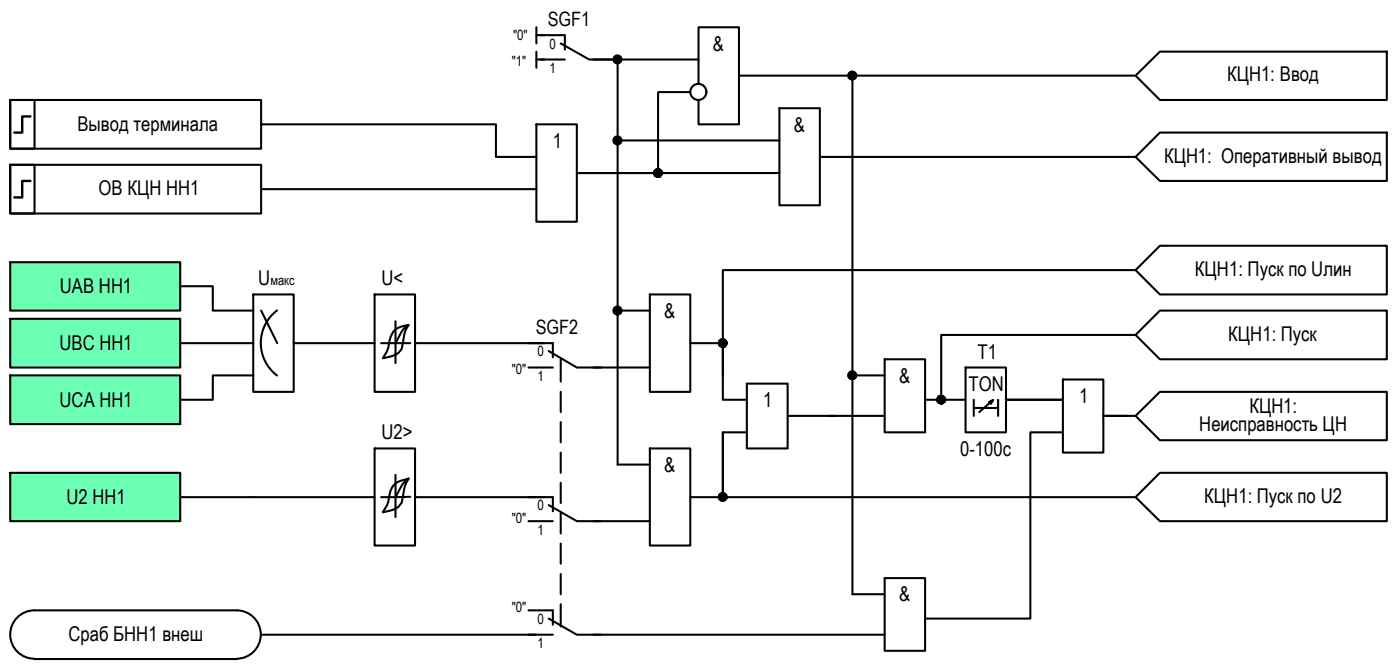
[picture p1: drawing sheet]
<svg xmlns="http://www.w3.org/2000/svg" width="173mm" height="83mm" viewBox="0 0 173 83" stroke-linecap="round" stroke-linejoin="round" font-family="sans-serif">
<path d="M66.8 4.3h3v1.8M66.8 7.3h3M69.2 5.4l3.6 1.9h3M65.3 42.4h3v1.7M65.3 45.4h3M67.8 43.3l3.4 2.1h3M65.3 61.4h3v1.7M65.3 75.3h3v1.8M65.3 78.3h3M65.3 64.3h3M67.8 76.3l3.4 2h3M67.8 62.3l3.4 2h3" fill="none" stroke="#000" stroke-width=".25"/>
<!-- layer: 0 -->
<g fill="none" stroke="#000" stroke-width=".25">
<path d="M1.3 12.3h3v6.1h-3zM1.3 12.3h30.9v6.1h-30.9zM32.2 15.3h29v4.1h5M66.2 15.3h5v12.1h-5zM66.2 3.4v2M66.2 6.4v2M66.2 4.3h1.1M66.2 7.3h1.1M73.3 7.3h13M76.3 17.3h20M76.3 7.3v50h4M85.3 11.4h-4v10h-10.1h25.1"/>
<path d="M86.3 10.4v-7h5v11.9h-5v-3M91.3 9.3h48.9M96.3 13.4h5v11.9h-5zM101.3 19.4h38.9M105.3 9.3v64h4M1.3 20.3h3v6.1h-3zM1.3 20.3h30.9v6.1h-30.9zM1.3 32.4h21v5.9h-21zM1.3 39.3h21v6.1h-21zM22.3 35.3h4v3h5M31.3 36.3h5v12.1h-5zM32.2 23.3h34"/>
<path d="M32.2 38.3l2 4.1M34.2 38.3a5 5 0 0 0 0 8M46.3 36.3h5v12.1h-5zM48.8 39.6v5.2M76.3 38.3h4M80.3 36.3h5v12.1h-5zM140.2 33.3h-50.9v16h2.9M1.3 46.3h21v6h-21zM1.3 58.4h21v5.9h-21zM22.3 42.4h9M31.3 46.3h-5v3h-4M36.3 42.4h10"/>
<path d="M46.3 55.4h5v11.9h-5zM48.8 58.6v5.2M48.8 42.4h1.9M50.5 40.1a4.2 4.2 0 0 0-.8 2.3 1.81 1.81 0 0 1-1.6 1.6l-.8 .2a4 4 0 0 0 .8-2.2 2.05 2.05 0 0 1 1.9-1.8l.5-.1a3 3 0 0 0-1.3 1.6l-.4 .7h-1.7M50.5 59.1a5.4 5.4 0 0 0-.9 2.7l-.1 .4a1.68 1.68 0 0 1-1.4 .9l-.8 .1a4 4 0 0 0 .8-2.2 2.05 2.05 0 0 1 1.9-1.8l.5-.1a3.4 3.4 0 0 0-1.3 1.6l-.4 .7h-1.7M51.3 42.4h16M69.2 44.3v2.8M69.2 48.4v2.5M69.2 52.1v2.5M69.2 55.9v2.5M69.2 59.6v2.5M73.3 45.4h7"/>
<path d="M80.3 55.4h5v11.9h-5zM85.3 42.4h4v3.9M89.3 53.4v8h-4M92.2 47.4h5.1v8h-5.1zM92.2 53.4h-2.9v8h50.9M97.3 51.3h12M105.3 46.3h4M109.3 44.3h4.9v9.1h-4.9zM114.2 49.3h5M119.2 45.4h5v8h-5zM120.3 49.3v2M120.3 50.4h3"/>
<path d="M122.1 49.6l.5-.2-1.7 1.5M122.6 49.4l-.2 .4M123.3 49.3v2M124.2 49.3h7.1M131.3 53.4h-4.1v22.9h-13M131.3 46.8h5v9.1h-5zM136.3 51.3h3.9M140.2 41.3h-24v8M22.3 61.4h24M29.2 75.3a2.98 2.98 0 0 1 3 3 2.98 2.98 0 0 1-3 3M29.2 75.3h-25a2.98 2.98 0 0 0-2.9 3 2.98 2.98 0 0 0 2.9 3M32.2 78.3h34"/>
<path d="M50.7 61.3l-1.9 .1M51.3 61.4h16M69.2 63.4v2.5M69.2 67.1v2.5M69.2 70.8v2.5M69.2 74.6v2.7M73.3 78.3h36M73.3 64.3h7M109.3 71.4h4.9v8.9h-4.9zM4.3 81.3h24.9"/>
<circle cx="76.3" cy="17.3" r=".49"/>
<circle cx="76.3" cy="7.3" r=".49"/>
<circle cx="86.2" cy="11.3" r=".99"/>
<circle cx="105.3" cy="9.3" r=".49"/>
<circle cx="76.3" cy="38.3" r=".49"/>
<circle cx="81.2" cy="21.3" r=".49"/>
<circle cx="89.3" cy="42.3" r=".49"/>
<circle cx="105.3" cy="46.3" r=".49"/>
<circle cx="116.2" cy="49.3" r=".49"/>
<circle cx="89.3" cy="61.3" r=".49"/>
</g>
<g fill="#000" stroke="#000" stroke-width=".12">
<path d="M76.1 7.9h.3zM76.1 17.8h.3zM76.2 6.9h.1zM76.2 16.9h.1zM105.1 9.8h.3zM105.2 8.9h.1zM76.1 38.8h.3zM76.2 37.9h.1zM80.9 21.7h.7zM81.1 21.8h.3zM81.2 20.9h.1zM89.1 42.8h.3z"/>
<path d="M89.2 41.8h.1zM105.1 46.8h.3zM105.2 45.9h.1zM116.2 49.8h.2zM116.2 48.8h.1zM89 61.8h.5zM89.1 60.9h.4zM89.1 61.8h.3zM89.2 60.9h.1z"/>
<path d="M76.1 7.9h.2zM76.2 7.9h.1z"/>
<path d="M76.1 17.8h.2zM76.2 17.8h.1z"/>
<path d="M76.2 6.9h.2zM76.1 6.9h.3z"/>
<path d="M76.2 16.9h.2zM76.1 16.9h.3z"/>
<path d="M76.1 6.9h.3zM76.1 6.9h.3z"/>
<path d="M76.1 16.9h.3zM76.1 16.9h.3z"/>
<path d="M76.1 6.9h.3zM76.1 6.9h.3z"/>
<path d="M76.1 7.8h.3zM76.1 7.8l.3 .1z"/>
<path d="M76.1 16.9h.3zM76.1 16.9h.3z"/>
<path d="M76.1 17.8h.3zM76.1 17.8h.3z"/>
<path d="M76.1 6.9h.4zM76.1 6.9h.4z"/>
<path d="M76.1 7.8h.3zM76.1 7.8h.3z"/>
<path d="M76.1 16.9h.4zM76 16.9h.5z"/>
<path d="M76.1 17.8h.3zM76.1 17.8h.3z"/>
<path d="M76 6.9l.5 .1zM76 6.9l.5 .1z"/>
<path d="M76 7.8h.5zM76 7.8h.4z"/>
<path d="M76 16.9l.5 .1zM76 16.9l.5 .1z"/>
<path d="M76 17.8h.5zM76 17.8h.4z"/>
<path d="M76 7h.6zM75.9 7h.7z"/>
<path d="M76 7.8h.5zM76 7.8h.5z"/>
<path d="M76 17h.6zM75.9 17h.7z"/>
<path d="M76 17.8h.5zM76 17.8h.5z"/>
<path d="M75.9 7h.7zM75.9 7h.7z"/>
<path d="M75.9 7.7h.7zM75.9 7.7l.6 .1z"/>
<path d="M75.9 17h.7zM75.9 17h.7z"/>
<path d="M75.9 17.7h.7zM75.9 17.7l.6 .1z"/>
<path d="M75.9 7h.8zM75.9 7h.8z"/>
<path d="M75.9 7.7h.7zM75.9 7.7h.7z"/>
<path d="M75.9 17h.8zM75.9 17h.8z"/>
<path d="M75.9 17.7h.7zM75.9 17.7h.7z"/>
<path d="M75.9 7l.8 .1zM75.9 7l.8 .1z"/>
<path d="M75.9 7.1h.8zM75.9 7.1h.8z"/>
<path d="M75.9 7.6l.8 .1zM75.9 7.6l.8 .1z"/>
<path d="M75.9 7.7h.8zM75.9 7.7h.7z"/>
<path d="M75.9 17l.8 .1zM75.9 17l.8 .1z"/>
<path d="M75.9 17.1h.8zM75.9 17.1h.8z"/>
<path d="M75.9 17.6l.8 .1zM75.9 17.6l.8 .1z"/>
<path d="M75.9 17.7h.8zM75.9 17.7h.7z"/>
<path d="M75.8 7.1l.9 .1zM75.8 7.1l.9 .1z"/>
<path d="M75.8 7.6h.9zM75.8 7.6h.9z"/>
<path d="M75.8 17.1l.9 .1zM75.8 17.1l.9 .1z"/>
<path d="M75.8 17.6h.9zM75.8 17.6h.9z"/>
<path d="M75.8 7.2h.9zM75.8 7.2h.9z"/>
<path d="M75.8 7.2l.9 .1zM75.8 7.2l.9 .1z"/>
<path d="M75.8 7.3h.9zM75.8 7.3h.9z"/>
<path d="M75.8 7.3h.9zM75.8 7.3h.9z"/>
<path d="M75.8 7.3l.9 .1zM75.8 7.3l.9 .1z"/>
<path d="M75.8 7.4h.9zM75.8 7.4h.9z"/>
<path d="M75.8 7.4l.9 .1v-.1zM75.8 7.4l.9 .1h-.9z"/>
<path d="M75.8 7.5l.9 .1zM75.8 7.5l.9 .1z"/>
<path d="M75.8 7.6h.9zM75.8 7.6h.9z"/>
<path d="M75.8 17.2h.9zM75.8 17.2h.9z"/>
<path d="M75.8 17.2l.9 .1zM75.8 17.2l.9 .1z"/>
<path d="M75.8 17.3h.9zM75.8 17.3h.9z"/>
<path d="M75.8 17.3h.9zM75.8 17.3h.9z"/>
<path d="M75.8 17.3l.9 .1v-.1zM75.8 17.3l.9 .1h-.9z"/>
<path d="M75.8 17.4l.9 .1zM75.8 17.4l.9 .1z"/>
<path d="M75.8 17.5h.9zM75.8 17.5h.9z"/>
<path d="M75.8 17.5h.9zM75.8 17.5h.9z"/>
<path d="M75.8 17.5h.9zM75.8 17.5l.9 .1z"/>
<path d="M105.1 9.8h.2zM105.2 9.8h.1z"/>
<path d="M105.2 8.9h.2zM105.1 8.9h.3z"/>
<path d="M105.1 8.9h.3zM105.1 8.9h.3z"/>
<path d="M105.1 8.9h.3zM105.1 8.9h.3z"/>
<path d="M105.1 9.8h.3zM105.1 9.8h.3z"/>
<path d="M105.1 8.9h.4zM105 8.9h.5z"/>
<path d="M105.1 9.8h.3zM105.1 9.8h.3z"/>
<path d="M105 8.9l.5 .1zM105 8.9l.5 .1z"/>
<path d="M105 9.8h.5zM105 9.8h.4z"/>
<path d="M105 9h.6zM105 9h.6z"/>
<path d="M105 9.8h.5zM105 9.8h.5z"/>
<path d="M104.9 9h.7zM104.9 9h.7z"/>
<path d="M104.9 9.7h.7zM104.9 9.7l.6 .1z"/>
<path d="M104.9 9h.8zM104.9 9h.8z"/>
<path d="M104.9 9.7h.7zM104.9 9.7h.7z"/>
<path d="M104.9 9l.8 .1zM104.9 9l.8 .1z"/>
<path d="M104.9 9.1h.8zM104.9 9.1h.8z"/>
<path d="M104.9 9.6l.8 .1zM104.9 9.6l.8 .1z"/>
<path d="M104.9 9.7h.8zM104.9 9.7h.7z"/>
<path d="M104.8 9.1l.9 .1zM104.8 9.1l.9 .1z"/>
<path d="M104.8 9.6h.9zM104.8 9.6h.9z"/>
<path d="M104.8 9.2h.9zM104.8 9.2h.9z"/>
<path d="M104.8 9.2l.9 .1zM104.8 9.2l.9 .1z"/>
<path d="M104.8 9.3h.9zM104.8 9.3h.9z"/>
<path d="M104.8 9.3h.9zM104.8 9.3h.9z"/>
<path d="M104.8 9.3l.9 .1v-.1zM104.8 9.3l.9 .1h-.9z"/>
<path d="M104.8 9.4l.9 .1zM104.8 9.4l.9 .1z"/>
<path d="M104.8 9.5h.9zM104.8 9.5h.9z"/>
<path d="M104.8 9.5h.9zM104.8 9.5h.9z"/>
<path d="M104.8 9.5h.9zM104.8 9.5l.9 .1z"/>
<path d="M76.1 38.8h.2zM76.2 38.8h.1z"/>
<path d="M76.2 37.9h.2zM76.1 37.9h.3z"/>
<path d="M76.1 37.9h.3zM76.1 37.9h.3z"/>
<path d="M76.1 37.9h.3zM76.1 37.9h.3z"/>
<path d="M76.1 38.8h.3zM76.1 38.8h.3z"/>
<path d="M76.1 37.9h.4zM76 37.9h.5z"/>
<path d="M76.1 38.8h.3zM76.1 38.8h.3z"/>
<path d="M76 37.9l.5 .1zM76 37.9l.5 .1z"/>
<path d="M76 38.8h.5zM76 38.8h.4z"/>
<path d="M76 38h.6zM75.9 38h.7z"/>
<path d="M76 38.8h.5zM76 38.8h.5z"/>
<path d="M75.9 38h.7zM75.9 38h.7z"/>
<path d="M75.9 38.7h.7zM75.9 38.7l.6 .1z"/>
<path d="M75.9 38h.8zM75.9 38h.8z"/>
<path d="M75.9 38.7h.7zM75.9 38.7h.7z"/>
<path d="M75.9 38l.8 .1zM75.9 38l.8 .1z"/>
<path d="M75.9 38.1h.8zM75.9 38.1h.8z"/>
<path d="M75.9 38.6l.8 .1zM75.9 38.6l.8 .1z"/>
<path d="M75.9 38.7h.8zM75.9 38.7h.7z"/>
<path d="M75.8 38.1l.9 .1zM75.8 38.1l.9 .1z"/>
<path d="M75.8 38.6h.9zM75.8 38.6h.9z"/>
<path d="M75.8 38.2h.9zM75.8 38.2h.9z"/>
<path d="M75.8 38.2h.9zM75.8 38.2h.9z"/>
<path d="M75.8 38.2l.9 .1zM75.8 38.2l.9 .1z"/>
<path d="M75.8 38.3h.9zM75.8 38.3h.9z"/>
<path d="M75.8 38.3l.9 .1zM75.8 38.3l.9 .1z"/>
<path d="M75.8 38.4l.9 .1v-.1zM75.8 38.4l.9 .1h-.9z"/>
<path d="M75.8 38.5h.9zM75.8 38.5h.9z"/>
<path d="M75.8 38.5h.9zM75.8 38.5h.9z"/>
<path d="M75.8 38.5h.9zM75.8 38.5l.9 .1z"/>
<path d="M81.1 21.8l.2 .1zM81.2 21.9h.1z"/>
<path d="M81.2 20.9h.2zM81.1 20.9h.3z"/>
<path d="M81.1 20.9h.3zM81.1 20.9h.3z"/>
<path d="M81.1 20.9h.4zM81.1 20.9h.4z"/>
<path d="M81.1 21.8h.3zM81.1 21.8h.3z"/>
<path d="M81.1 20.9h.4zM81.1 20.9h.4z"/>
<path d="M81 20.9h.6zM81 20.9h.6z"/>
<path d="M81 21.8h.5zM81 21.8h.5z"/>
<path d="M81.1 21.8h.4zM81.1 21.8h.3z"/>
<path d="M81 20.9l.6 .1zM81 20.9l.6 .1z"/>
<path d="M80.9 21h.7zM80.9 21h.7z"/>
<path d="M81 21.7h.6zM81 21.7l.5 .1z"/>
<path d="M80.9 21l.8 .1zM80.9 21l.8 .1z"/>
<path d="M80.9 21.7h.7zM80.9 21.7h.7zM80.9 21.7h.7z"/>
<path d="M80.8 21.7h.9zM80.8 21.7h.8z"/>
<path d="M80.8 21.1h.9zM80.8 21.1h.9z"/>
<path d="M80.8 21.1h.9zM80.8 21.1h.9z"/>
<path d="M80.8 21.1h.9zM80.8 21.1h.9z"/>
<path d="M80.8 21.6h.9zM80.8 21.6h.9z"/>
<path d="M80.8 21.6h.9zM80.8 21.6l.9 .1z"/>
<path d="M80.8 21.1l.9 .1v-.1zM80.8 21.1l.9 .1h-.9z"/>
<path d="M80.8 21.2l.9 .1zM80.8 21.2l.9 .1z"/>
<path d="M80.8 21.3h.9zM80.8 21.3h.9z"/>
<path d="M80.8 21.3l.9 .1zM80.8 21.3l.9 .1z"/>
<path d="M80.8 21.4h.9zM80.8 21.4h.9z"/>
<path d="M80.8 21.4h.9zM80.8 21.4h.9z"/>
<path d="M80.8 21.4l.9 .1zM80.8 21.4l.9 .1z"/>
<path d="M80.8 21.5h.9zM80.8 21.5h.9z"/>
<path d="M80.8 21.5h.9zM80.8 21.5l.9 .1z"/>
<path d="M89.1 42.8l.2 .1zM89.2 42.9h.1z"/>
<path d="M89.2 41.8h.2zM89.1 41.8h.3z"/>
<path d="M89.1 41.8l.3 .1zM89.1 41.8l.3 .1z"/>
<path d="M89.1 41.9h.4zM89.1 41.9h.4z"/>
<path d="M89.1 42.8h.3zM89.1 42.8h.3z"/>
<path d="M89.1 41.9h.4zM89.1 41.9h.4z"/>
<path d="M89 41.9h.5zM89 41.9h.5z"/>
<path d="M89 42.8h.5zM89 42.8h.5z"/>
<path d="M89.1 42.8h.4zM89.1 42.8h.3z"/>
<path d="M89 41.9l.6 .1zM89 41.9l.6 .1z"/>
<path d="M89 42.7h.5zM89 42.7l.5 .1z"/>
<path d="M88.9 42h.7zM88.9 42h.7z"/>
<path d="M88.9 42.7h.7zM88.9 42.7h.6z"/>
<path d="M88.9 42l.8 .1zM88.9 42l.8 .1z"/>
<path d="M88.9 42.7h.7zM88.9 42.7h.7z"/>
<path d="M88.8 42.7h.9zM88.8 42.7h.8z"/>
<path d="M88.8 42.1h.9zM88.8 42.1h.9z"/>
<path d="M88.8 42.1h.9zM88.8 42.1h.9z"/>
<path d="M88.8 42.1h.9zM88.8 42.1h.9z"/>
<path d="M88.8 42.6h.9zM88.8 42.6h.9z"/>
<path d="M88.8 42.6h.9zM88.8 42.6l.9 .1z"/>
<path d="M88.8 42.1l.9 .1zM88.8 42.1l.9 .1z"/>
<path d="M88.8 42.2l.9 .1v-.1zM88.8 42.2l.9 .1h-.9z"/>
<path d="M88.8 42.3h.9zM88.8 42.3h.9z"/>
<path d="M88.8 42.3l.9 .1zM88.8 42.3l.9 .1z"/>
<path d="M88.8 42.4h.9zM88.8 42.4h.9z"/>
<path d="M88.8 42.4h.9zM88.8 42.4h.9z"/>
<path d="M88.8 42.4l.9 .1zM88.8 42.4l.9 .1z"/>
<path d="M88.8 42.5h.9zM88.8 42.5h.9z"/>
<path d="M88.8 42.5h.9zM88.8 42.5l.9 .1z"/>
<path d="M105.1 46.8h.2zM105.2 46.8h.1z"/>
<path d="M105.2 45.9h.2zM105.1 45.9h.3z"/>
<path d="M105.1 45.9h.3zM105.1 45.9h.3z"/>
<path d="M105.1 45.9h.3zM105.1 45.9h.3z"/>
<path d="M105.1 46.8h.3zM105.1 46.8h.3z"/>
<path d="M105.1 45.9h.4zM105 45.9h.5z"/>
<path d="M105.1 46.8h.3zM105.1 46.8h.3z"/>
<path d="M105 45.9l.5 .1zM105 45.9l.5 .1z"/>
<path d="M105 46.8h.5zM105 46.8h.4z"/>
<path d="M105 46h.6zM104.9 46h.7z"/>
<path d="M105 46.8h.5zM105 46.8h.5z"/>
<path d="M104.9 46h.7zM104.9 46h.7z"/>
<path d="M104.9 46.7h.7zM104.9 46.7l.6 .1z"/>
<path d="M104.9 46h.8zM104.9 46h.8z"/>
<path d="M104.9 46.7h.7zM104.9 46.7h.7z"/>
<path d="M104.9 46l.8 .1zM104.9 46l.8 .1z"/>
<path d="M104.9 46.1h.8zM104.9 46.1h.8z"/>
<path d="M104.9 46.6l.8 .1zM104.9 46.6l.8 .1z"/>
<path d="M104.9 46.7h.8zM104.9 46.7h.7z"/>
<path d="M104.8 46.1l.9 .1zM104.8 46.1l.9 .1z"/>
<path d="M104.8 46.6h.9zM104.8 46.6h.9z"/>
<path d="M104.8 46.2h.9zM104.8 46.2h.9z"/>
<path d="M104.8 46.2l.9 .1zM104.8 46.2l.9 .1z"/>
<path d="M104.8 46.3h.9zM104.8 46.3h.9z"/>
<path d="M104.8 46.3h.9zM104.8 46.3h.9z"/>
<path d="M104.8 46.3l.9 .1zM104.8 46.3l.9 .1z"/>
<path d="M104.8 46.4l.9 .1v-.1zM104.8 46.4l.9 .1h-.9z"/>
<path d="M104.8 46.5h.9zM104.8 46.5h.9z"/>
<path d="M104.8 46.5h.9zM104.8 46.5h.9z"/>
<path d="M104.8 46.5h.9zM104.8 46.5l.9 .1z"/>
<path d="M116.2 49.8h.1zM116.2 49.8h.1z"/>
<path d="M116.2 48.8l.2 .1zM116.2 48.8l.2 .1z"/>
<path d="M116.2 48.9h.2zM116.1 48.9h.3z"/>
<path d="M116.1 48.9h.4zM116.1 48.9h.4z"/>
<path d="M116.1 49.8h.3zM116.1 49.8h.3z"/>
<path d="M116.1 48.9h.4zM116 48.9h.5z"/>
<path d="M116.1 49.8h.4zM116.1 49.8h.3z"/>
<path d="M116 48.9l.5 .1zM116 48.9l.5 .1z"/>
<path d="M116 49.8h.5zM116 49.8h.5z"/>
<path d="M116 49.8h.5zM116 49.8h.5z"/>
<path d="M116 49h.6zM115.9 49h.7z"/>
<path d="M115.9 49h.7zM115.9 49h.7z"/>
<path d="M115.9 49.7h.7zM115.9 49.7l.6 .1z"/>
<path d="M115.9 49h.8zM115.9 49h.8z"/>
<path d="M115.9 49.7h.7zM115.9 49.7h.7z"/>
<path d="M115.9 49l.8 .1zM115.9 49l.8 .1z"/>
<path d="M115.9 49.1h.8zM115.9 49.1h.8z"/>
<path d="M115.9 49.6h.8zM115.9 49.6l.7 .1z"/>
<path d="M115.8 49.1l.9 .1zM115.8 49.1l.9 .1z"/>
<path d="M115.8 49.2h.9zM115.8 49.2h.9z"/>
<path d="M115.8 49.6h.9zM115.8 49.6h.9z"/>
<path d="M115.8 49.6h.9zM115.8 49.6h.9zM115.9 49.6h.8zM115.9 49.6h.8z"/>
<path d="M115.8 49.2l.9 .1zM115.8 49.2l.9 .1z"/>
<path d="M115.8 49.3h.9zM115.8 49.3h.9z"/>
<path d="M115.8 49.3h.9zM115.8 49.3h.9z"/>
<path d="M115.8 49.3l.9 .1zM115.8 49.3l.9 .1z"/>
<path d="M115.8 49.4h.9zM115.8 49.4h.9z"/>
<path d="M115.8 49.4l.9 .1zM115.8 49.4l.9 .1z"/>
<path d="M115.8 49.5l.9 .1v-.1zM115.8 49.5l.9 .1h-.9z"/>
<path d="M89.1 61.8h.2zM89.2 61.8h.1z"/>
<path d="M89.2 60.9h.2zM89.1 60.9h.3z"/>
<path d="M89.1 60.9h.3zM89.1 60.9h.3z"/>
<path d="M89.1 60.9h.4zM89.1 60.9h.4zM89 60.9h.5z"/>
<path d="M89.1 61.8h.3zM89.1 61.8h.3z"/>
<path d="M89 60.9h.5zM89 60.9h.5z"/>
<path d="M89.1 61.8h.4zM89.1 61.8h.3z"/>
<path d="M89 60.9l.6 .1zM89 60.9l.6 .1z"/>
<path d="M89 61.7h.5zM89 61.7l.5 .1zM89 61.8h.5z"/>
<path d="M88.9 61h.7zM88.9 61h.7z"/>
<path d="M88.9 61.7h.7zM88.9 61.7h.6z"/>
<path d="M88.9 61h.8zM88.9 61h.8z"/>
<path d="M88.9 61.7h.7zM88.9 61.7h.7z"/>
<path d="M88.8 61l.9 .1zM88.8 61l.9 .1z"/>
<path d="M88.8 61.7h.9zM88.8 61.7h.8z"/>
<path d="M88.8 61.1h.9zM88.8 61.1h.9z"/>
<path d="M88.8 61.1l.9 .1zM88.8 61.1l.9 .1z"/>
<path d="M88.8 61.6h.9zM88.8 61.6h.9z"/>
<path d="M88.8 61.6h.9zM88.8 61.6l.9 .1z"/>
<path d="M88.8 61.2h.9zM88.8 61.2h.9z"/>
<path d="M88.8 61.2h.9zM88.8 61.2h.9z"/>
<path d="M88.8 61.2l.9 .1zM88.8 61.2l.9 .1z"/>
<path d="M88.8 61.3l.9 .1v-.1zM88.8 61.3l.9 .1h-.9z"/>
<path d="M88.8 61.4h.9zM88.8 61.4h.9z"/>
<path d="M88.8 61.4h.9zM88.8 61.4h.9z"/>
<path d="M88.8 61.4l.9 .1zM88.8 61.4l.9 .1z"/>
<path d="M88.8 61.5h.9zM88.8 61.5h.9z"/>
<path d="M88.8 61.5h.9zM88.8 61.5l.9 .1z"/>
</g>
<!-- layer: TEXT -->
<path d="M140.2 9.3l3-2.9h28.1v5.9h-28.1zM140.2 19.4l3-3h28.1v5.9h-28.1zM140.2 33.3l3-3h28.1v6h-28.1zM143.2 38.3h28.1v6h-28.1l-3-3zM140.2 51.3l3-2.9h28.1v5.9h-28.1zM143.2 58.4h28.1v5.9h-28.1l-3-2.9z" fill="none" stroke="#000" stroke-width=".25"/>
<!-- layer: 0 -->
<path d="M3.8 14.4h-1.1v2h-.9M3.8 22.3h-1.1v2.1h-.9" fill="none" stroke="#000" stroke-width=".3"/>
<g fill="#6bffb3" stroke="#6bffb3" stroke-width=".12">
<path d="M1.3 32.4l21 5.9v-5.9zM1.3 32.4l21 5.9h-21z"/>
<path d="M1.3 39.3l21 6.1v-6.1zM1.3 39.3l21 6.1h-21z"/>
<path d="M1.3 46.3l21 6v-6zM1.3 46.3l21 6h-21z"/>
<path d="M1.3 58.4l21 5.9v-5.9zM1.3 58.4l21 5.9h-21z"/>
</g>
<g font-size="2.5">
<text x="88" y="6.2">&amp;</text>
<text x="151.5" y="10">КЦН1: Ввод</text>
<text x="9.6" y="16.1">Вывод терминала</text>
<text x="98" y="16.2">&amp;</text>
<text x="68.3" y="18.3">1</text>
<text x="143.8" y="20.1">КЦН1: Оперативный вывод</text>
<text x="12.2" y="24.1">ОВ КЦН НН1</text>
<text x="31.9" y="35.2">U</text>
<text x="47.1" y="35.2">U&lt;</text>
<text x="147.6" y="34.1">КЦН1: Пуск по Uлин</text>
<text x="7.4" y="36.2">UAB НН1</text>
<text x="82" y="39.2">&amp;</text>
<text x="7.4" y="43.2">UBC НН1</text>
<text x="111" y="47.2">&amp;</text>
<text x="120.7" y="44.3">T1</text>
<text x="151.7" y="42.1">КЦН1: Пуск</text>
<text x="7.4" y="50.2">UCA НН1</text>
<text x="94.3" y="50.2">1</text>
<text x="119.6" y="48.2">TON</text>
<text x="133.3" y="49.8">1</text>
<text x="148.1" y="53.2">Неисправность ЦН</text>
<text x="154.3" y="51">КЦН1:</text>
<text x="47.1" y="54.2">U2&gt;</text>
<text x="82" y="58.2">&amp;</text>
<text x="118.6" y="56.2">0-100с</text>
<text x="8.2" y="62.3">U2 НН1</text>
<text x="148.7" y="62.1">КЦН1: Пуск по U2</text>
<text x="111" y="74.2">&amp;</text>
<text x="8.5" y="79.1">Сраб БНН1 внеш</text>
</g>
<g font-size="2.4">
<text x="67.6" y="3.2">SGF1</text>
<text x="66.2" y="41.2">SGF2</text>
</g>
<g font-size="1.7">
<text x="63.4" y="5">&quot;0&quot;</text>
<text x="67.9" y="6">0</text>
<text x="63.2" y="8.1">&quot;1&quot;</text>
<text x="67.9" y="9">1</text>
<text x="33.4" y="35.2">макс</text>
<text x="63.2" y="46.1">&quot;0&quot;</text>
<text x="66.4" y="44">0</text>
<text x="66.4" y="47">1</text>
<text x="63.2" y="64.6">&quot;0&quot;</text>
<text x="66.4" y="63">0</text>
<text x="66.4" y="66">1</text>
<text x="63.2" y="75.6">&quot;0&quot;</text>
<text x="66.4" y="77">0</text>
<text x="66.4" y="79.9">1</text>
</g>
</svg>
